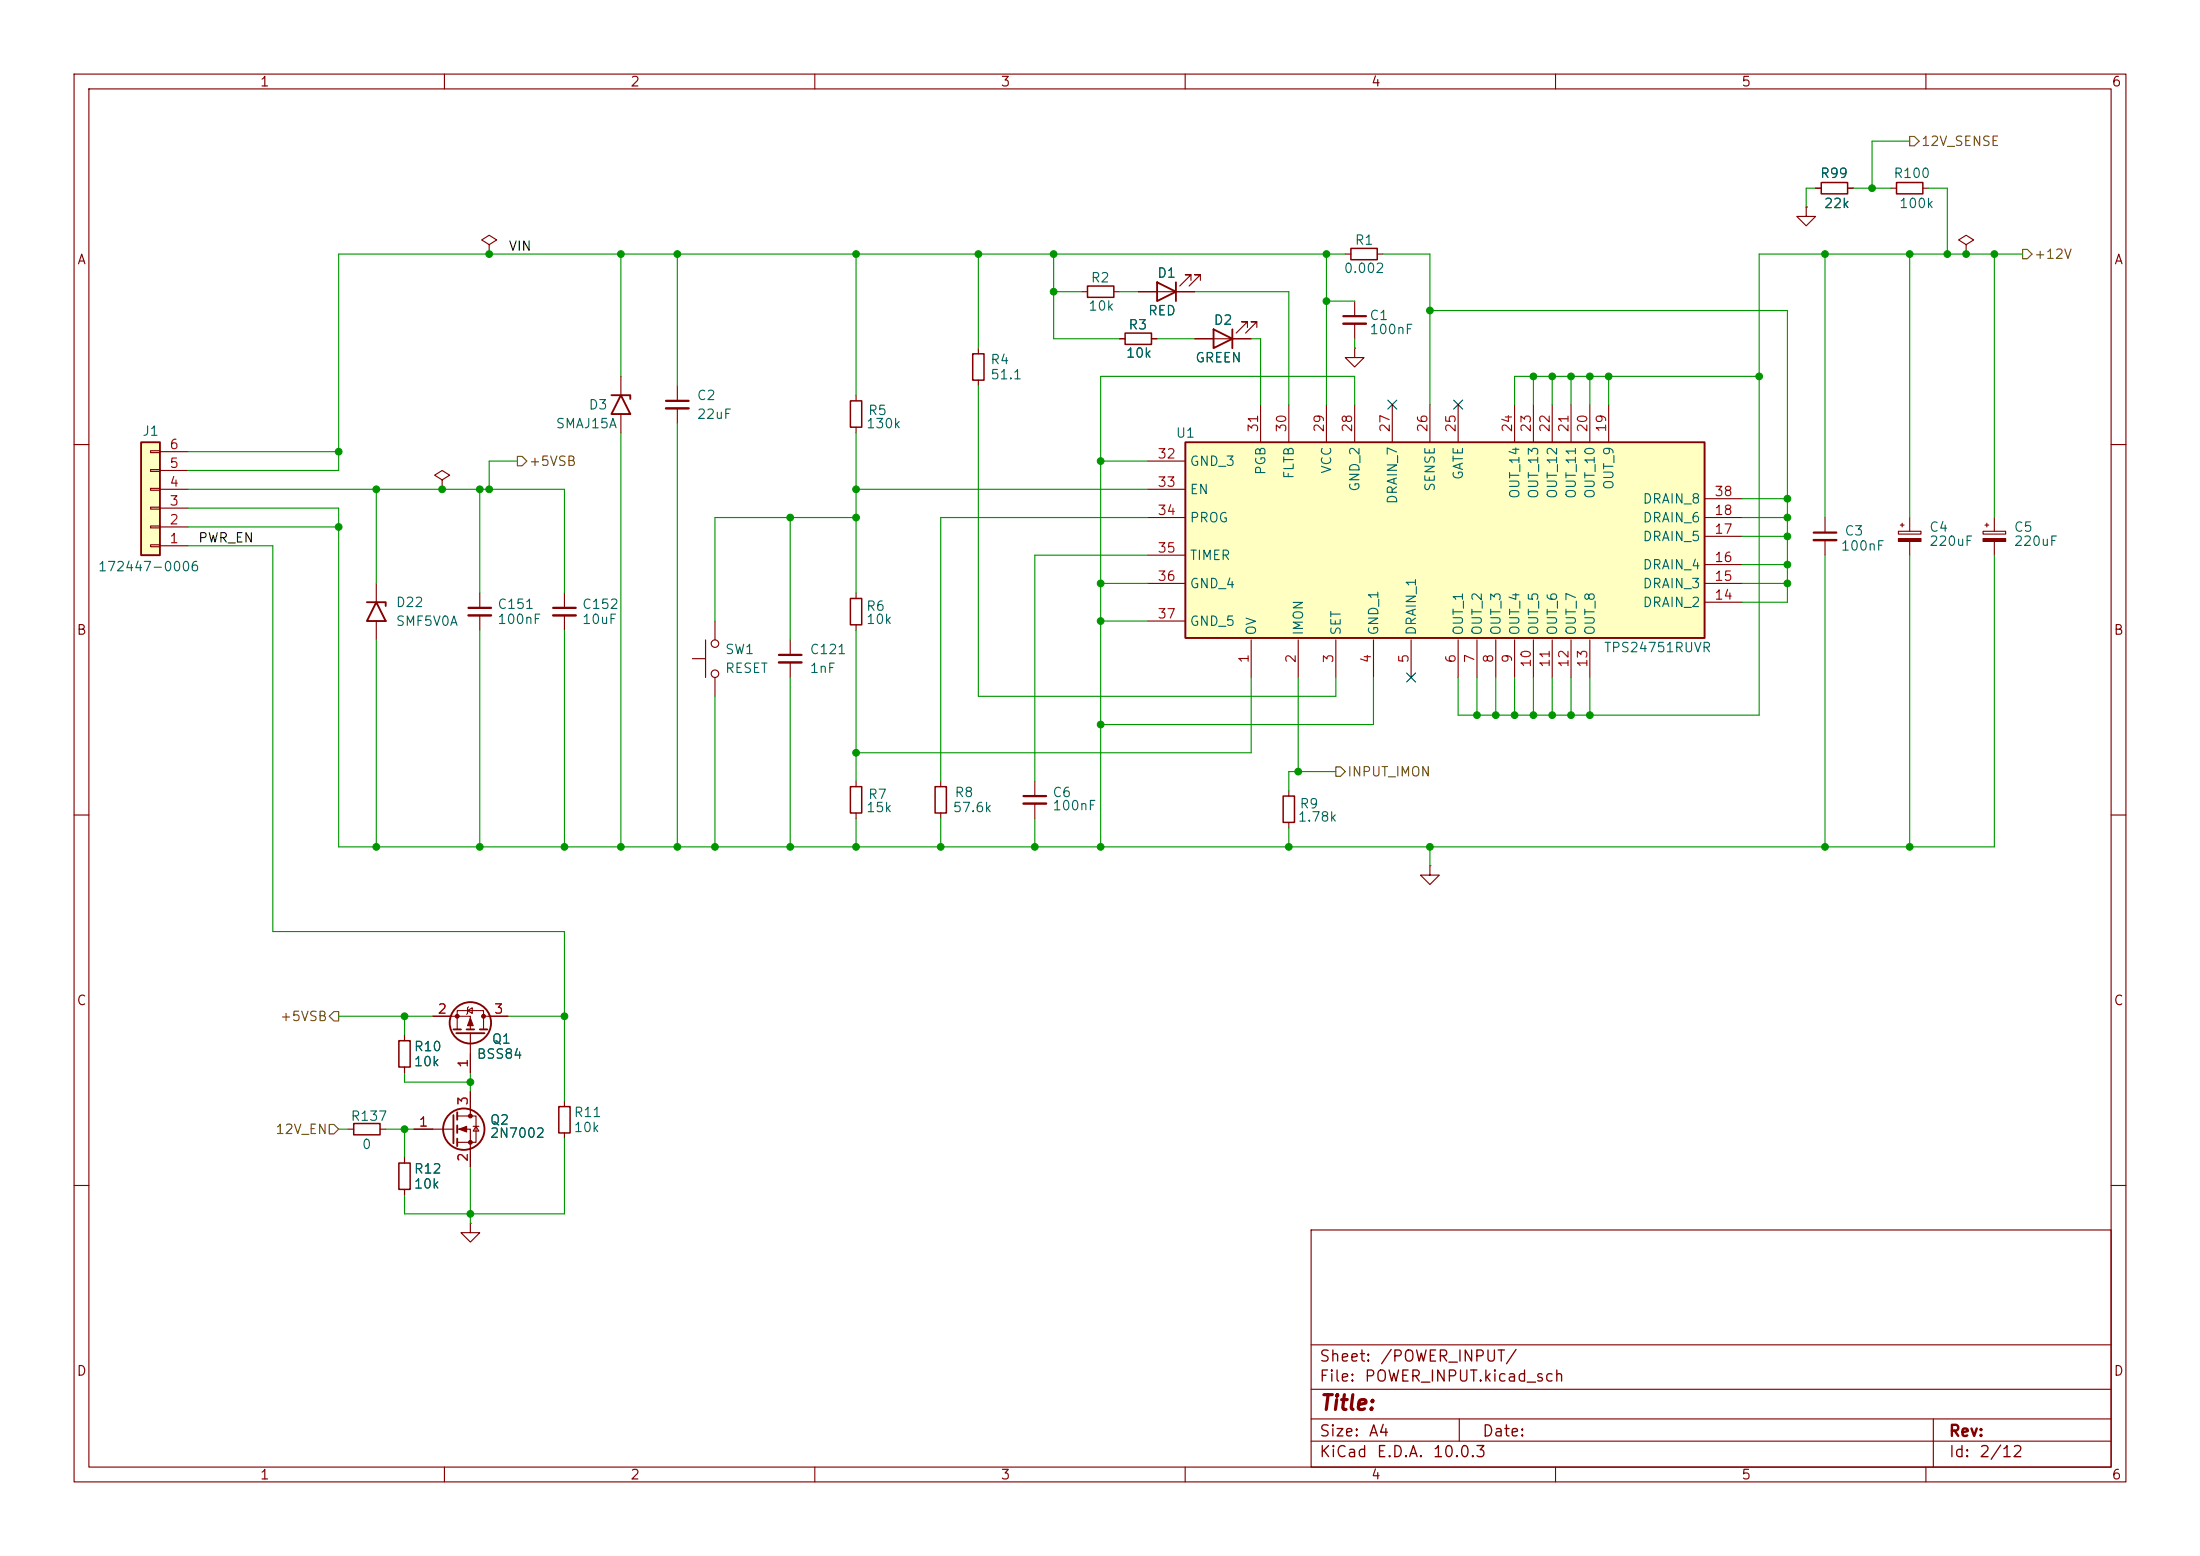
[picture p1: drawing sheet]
<svg xmlns="http://www.w3.org/2000/svg" width="297mm" height="210mm" viewBox="0 0 297 210" stroke-linecap="round" stroke-linejoin="round" font-family="sans-serif">
<g fill="none" stroke="#840000" stroke-width=".15">
<path d="M10 10h277v190h-277zM12 12h273v186h-273zM60 10v2M110 10v2M160 10v2M210 10v2M260 10v2M146 39.4h.8M150.4 39.4h.7M153.7 39.4h7.6M160.8 37.8v-.7h-.8h.8l-1.5 1.5M162.1 37.8v-.7h-.8h.8l-1.6 1.5"/>
<path d="M181.6 34.3h.8M185.9 34.3h.8M83.8 50.8v2.5M83.8 55.9v2.5M151.1 45.7h.8M155.4 45.7h.8M161.3 45.7h7.6M168.4 44.2v-.8h-.8h.8l-1.5 1.6M169.7 44.2v-.8h-.8h.8l-1.6 1.6M182.9 47v1.3h1.2l-1.2 1.2-1.3-1.2h1.3M182.9 47h.1M182.9 40.6v2.1"/>
<path d="M182.9 43.7v2M10 60h2M59.7 64.8l1-.7-1-.6-1 .6 1 .7v1.2M59.7 66h.1M246.4 69.9v2M246.4 72.9v2M285 60h2M10 110h2M127 105.4v.8M127 109.7v.8M139.7 105.4v2M139.7 108.5v2"/>
<path d="M193 116.8v1.3h1.3l-1.3 1.3-1.2-1.3h1.2M193 116.8h.1M285 110h2M10 160h2M177 166h108v32h-108zM285 160h2M60 198v2M110 198v2M160 198v2M177 194.5h108M177 191.5h108M177 187.5h108"/>
<path d="M177 181.5h108M197 191.5v3M210 198v2M260 198v2M261 191.5v6.5"/>
</g>
<path d="M181.4 42.7h3M244.9 71.9h3M138.2 107.4h3" fill="none" stroke="#840000" stroke-width=".3"/>
<path d="M181.4 43.7h3M244.9 72.9h3M138.2 108.5h3" fill="none" stroke="#840000" stroke-width=".33"/>
<path d="M156.2 38.1l2.5 1.3-2.5 1.2zM158.7 38.1v2.5M82.5 53.3h2.6v.5M83.8 53.3l1.3 2.6h-2.6zM163.8 44.5l2.6 1.2-2.6 1.3zM166.4 44.5v2.5" fill="none" stroke="#840000" stroke-width=".25"/>
<path d="M146.8 38.6h3.6v1.5h-3.6zM182.4 33.5h3.5v1.6h-3.5zM151.9 45h3.5v1.5h-3.5zM126.2 106.2h1.6v3.5h-1.6z" fill="none" stroke="#840000" stroke-width=".2"/>
<path d="M19 59.7h2.6v15.2h-2.6z" fill="#ffffc2"/>
<path d="M19 59.7h2.6v15.2h-2.6z" fill="none" stroke="#840000" stroke-width=".25"/>
<g fill="none" stroke="#840000" stroke-width=".15">
<path d="M20.3 73.5h1.3v.3h-1.3zM20.3 71h1.3v.2h-1.3zM20.3 68.5h1.3v.2h-1.3zM20.3 65.9h1.3v.3h-1.3zM20.3 63.4h1.3v.2h-1.3zM20.3 60.8h1.3v.3h-1.3zM21.6 73.7h3.8M21.6 71.1h3.8M21.6 68.6h3.8M21.6 66h3.8M21.6 63.5h3.8M21.6 61h3.8"/>
<path d="M267.7 71.7h3.1v.4h-3.1zM268 70.9h.5M268.2 70.6v.5M269.2 69.9v1.8M269.2 73.1v1.8"/>
</g>
<path d="M267.7 72.7h3.1v.4h-3.1z" fill="#840000" stroke="#840000" stroke-width=".15"/>
<path d="M160 59.7h70.1v26.4h-70.1z" fill="#ffffc2"/>
<g fill="none" stroke="#840000" stroke-width=".25">
<path d="M160 59.7h70.1v26.4h-70.1zM49.5 81.3h2.6v.5M50.8 81.3l1.3 2.5h-2.6zM61.2 138.9h1M61.6 139.4h3.8M63 138.9h1M64.8 138.9h1M61.2 150.5v3.8M61.7 150.1v1M61.7 151.9v1M61.7 153.7v1"/>
<circle cx="63.5" cy="138" r="2.79"/>
<circle cx="62.6" cy="152.4" r="2.79"/>
</g>
<g fill="none" stroke="#840000" stroke-width=".15">
<path d="M66 33l1.1-.6-1.1-.6-1 .6 1 .6v1.3M66 34.3h.1M153.7 39.4h2.5M158.7 39.4h2.6M243.8 27.9v1.3h1.3l-1.3 1.3-1.2-1.3h1.2M243.8 27.9h.1M245.1 25.4h.8M249.4 25.4h.8M255.3 25.4h.7M259.6 25.4h.7M265.4 33l1-.6-1-.6-1 .6 1 .6v1.3M265.4 34.3h.1"/>
<path d="M91.4 52.1v2M91.4 55.1v2.1M115.6 53.3v.8M115.6 57.7v.7M132.1 47v.8M132.1 51.3v.8M151.1 45.7h.8M155.4 45.7h.8M161.3 45.7h2.5M166.4 45.7h2.5M170.2 54.6v5.1M174 54.6v5.1"/>
<path d="M179.1 54.6v5.1M182.9 54.6v5.1M188 54.6v5.1M193 54.6v5.1M196.8 54.6v5.1M204.5 54.6v5.1M207 54.6v5.1M209.5 54.6v5.1M212.1 54.6v5.1M214.6 54.6v5.1M217.2 54.6v5.1M50.8 78.7v2.6"/>
<path d="M154.9 78.7h5.1M154.9 69.9h5.1M154.9 62.2h5.1M154.9 66h5.1M154.9 74.9h5.1M230.1 78.7h5.1M230.1 76.2h5.1M230.1 72.4h5.1M230.1 69.9h5.1M230.1 67.3h5.1M256.3 71.7h3v.4h-3zM256.5 70.9h.5"/>
<path d="M256.8 70.6v.5M257.8 69.9v1.8M257.8 73.1v1.8M50.8 83.8v2.6M64.8 80v2M64.8 83.1v2M76.2 80v2M76.2 83.1v2M93.5 88.9h1.7M95.2 86.4v5M96.5 83.8v2.6M96.5 91.4v2.6"/>
<path d="M106.7 86.4v2M106.7 89.4v2M115.6 80v.8M115.6 84.3v.8M154.9 83.8h5.1M168.9 86.4v5M175.3 86.4v5M180.3 86.4v5M185.4 86.4v5M190.5 86.4v5M196.8 86.4v5M199.4 86.4v5"/>
<path d="M201.9 86.4v5M204.5 86.4v5M207 86.4v5M209.5 86.4v5M212.1 86.4v5M214.6 86.4v5M230.1 81.3h5.1M115.6 105.4v.8M115.6 109.7v.8M174 106.7v.7M174 111v.8M54.6 139.7v.8"/>
<path d="M58.4 137.2h5.1v1.7M61.7 138.9v-2.5h3.6v2.5M63.1 136.4l.7-.4v.8zM63.2 135.9l-.1 .1v.8l-.1 .1M63.5 139.4v5.4M65.3 137.2h3.3M47 152.4h.8M51.3 152.4h.8M54.6 144v.8M54.6 156.2v.8M55.9 152.4h5.3M61.7 150.6h2.6v3.6h-2.6"/>
<path d="M61.7 152.4h1.8v5.1M63.5 147.3v3.3M63.9 152h.7M64.3 152l.3 .7h-.7zM76.2 148.6v.8M76.2 152.9v.8M54.6 160.5v.8M63.5 165.1v1.3h1.3l-1.3 1.2-1.3-1.2h1.3M63.5 165.1h.1"/>
<circle cx="96.5" cy="90.9" r=".51"/>
<circle cx="96.5" cy="86.9" r=".51"/>
</g>
<g fill="#840000" stroke="#840000" stroke-width=".15">
<path d="M256.3 72.7h3v.4h-3z"/>
<path d="M63.5 137.4l.4 1h-.8z"/>
<path d="M62 152.4l1-.4v.8z"/>
<circle cx="65.3" cy="137.2" r=".25"/>
<circle cx="61.7" cy="137.2" r=".25"/>
<circle cx="63.5" cy="150.6" r=".25"/>
<circle cx="63.5" cy="154.2" r=".25"/>
</g>
<path d="M245.9 24.6h3.5v1.6h-3.5zM256 24.6h3.6v1.6h-3.6zM114.8 54.1h1.5v3.6h-1.5zM131.3 47.8h1.5v3.5h-1.5zM114.8 80.8h1.5v3.5h-1.5zM114.8 106.2h1.5v3.5h-1.5zM173.2 107.4h1.6v3.6h-1.6zM47.8 151.6h3.5v1.6h-3.5zM53.8 157h1.6v3.5h-1.6zM53.8 140.5h1.6v3.5h-1.6zM75.4 149.4h1.6v3.5h-1.6z" fill="none" stroke="#840000" stroke-width=".2"/>
<path d="M89.9 54.1h3.1M63.2 82h3.1M74.7 82h3M105.2 88.4h3" fill="none" stroke="#840000" stroke-width=".3"/>
<path d="M89.9 55.1h3.1M63.2 83.1h3.1M74.7 83.1h3M105.2 89.4h3" fill="none" stroke="#840000" stroke-width=".33"/>
<path d="M257.8 18.4h.6l.7 .7-.7 .6h-.6zM273 33.7h.7l.6 .6-.6 .6h-.7zM69.8 61.6h.7l.6 .6-.6 .7h-.7zM180.3 103.5h.7l.6 .6-.6 .7h-.7zM45.1 136.5h.6v1.3h-.6l-.7-.6zM44.4 151.8h.7l.6 .6-.6 .6h-.7z" fill="none" stroke="#725600" stroke-width=".15"/>
<g fill="none" stroke="#009600" stroke-width=".15">
<path d="M257.8 19.1h-5.1v6.3M83.8 34.3v16.5M91.4 34.3v17.8M115.6 34.3v19M132.1 34.3v12.7M142.2 34.3v11.4h8.9M142.2 39.4h3.8M151.1 39.4h2.6M161.3 39.4h12.7v15.2M179.1 34.3v20.3M181.6 34.3h-135.9v29.2h-20.3M186.7 34.3h6.3v20.3"/>
<path d="M245.1 25.4h-1.3v2.5M246.4 34.3v35.6M250.2 25.4h5.1M257.8 34.3v35.6M260.3 25.4h2.6v8.9M269.2 34.3v35.6M273 34.3h-35.5v62.2h-40.7v-5.1M83.8 58.4v55.9M91.4 57.2v57.1M115.6 58.4v21.6M132.1 52.1v41.9h48.2v-2.6M156.2 45.7h5.1"/>
<path d="M168.9 45.7h1.3v8.9M179.1 40.6h3.8M182.9 45.7v1.3M182.9 54.6v-3.8h-34.3v63.5M193 41.9h48.3v39.4h-6.1M207 50.8v3.8M209.5 50.8v3.8M212.1 50.8v3.8M214.6 50.8v3.8M217.2 50.8v3.8M237.5 50.8h-33v3.8M25.4 68.6h20.3v45.7h223.5v-39.4"/>
<path d="M25.4 66h50.8v14M25.4 73.7h11.4v52h39.4v22.9M25.4 61h20.3M25.4 71.1h20.3M50.8 66v12.7M64.8 66v14M69.8 62.2h-3.8v3.8M106.7 69.9v16.5M115.6 69.9h-19.1v13.9M115.6 66h39.3M148.6 78.7h6.3M148.6 62.2h6.3"/>
<path d="M154.9 69.9h-27.9v35.5M154.9 74.9h-15.2v30.5M235.2 78.7h6.1M235.2 76.2h6.1M235.2 67.3h6.1M235.2 69.9h6.1M235.2 72.4h6.1M246.4 74.9v39.4M257.8 74.9v39.4M50.8 86.4v27.9M64.8 85.1v29.2M76.2 85.1v29.2"/>
<path d="M96.5 94v20.3M106.7 91.4v22.9M115.6 85.1v20.3M148.6 83.8h6.3M168.9 91.4v10.2h-53.3M175.3 91.4v12.7M185.4 91.4v6.4h-36.8M199.4 91.4v5.1M201.9 91.4v5.1M204.5 91.4v5.1M207 91.4v5.1M209.5 91.4v5.1"/>
<path d="M212.1 91.4v5.1M214.6 91.4v5.1M115.6 110.5v3.8M127 110.5v3.8M139.7 110.5v3.8M174 111.8v2.5M180.3 104.1h-6.3v2.6M193 114.3v2.5M45.7 137.2h12.7M54.6 137.2v2.5M68.6 137.2h7.6M45.7 152.4h1.3"/>
<path d="M52.1 152.4h3.8M54.6 144.8v1.3h8.9M54.6 152.4v3.8M63.5 144.8v2.5M63.5 157.5v7.6M76.2 153.7v10.1h-21.6v-2.5"/>
</g>
<path d="M187.4 54l1.2 1.2M188.6 54l-1.2 1.2M196.2 54l1.3 1.2M197.5 54l-1.3 1.2M189.9 90.8l1.2 1.2M191.1 90.8l-1.2 1.2" fill="none" stroke="#000084" stroke-width=".15"/>
<g fill="#009600" stroke="#009600" stroke-width=".14">
<circle cx="148.6" cy="114.3" r=".46"/>
<circle cx="174" cy="114.3" r=".46"/>
<circle cx="209.5" cy="96.5" r=".46"/>
<circle cx="207" cy="96.5" r=".46"/>
<circle cx="204.5" cy="96.5" r=".46"/>
<circle cx="199.4" cy="96.5" r=".46"/>
<circle cx="201.9" cy="96.5" r=".46"/>
<circle cx="193" cy="114.3" r=".46"/>
<circle cx="175.3" cy="104.1" r=".46"/>
<circle cx="148.6" cy="97.8" r=".46"/>
<circle cx="241.3" cy="72.4" r=".46"/>
<circle cx="241.3" cy="69.9" r=".46"/>
<circle cx="241.3" cy="76.2" r=".46"/>
<circle cx="241.3" cy="78.7" r=".46"/>
<circle cx="214.6" cy="96.5" r=".46"/>
<circle cx="212.1" cy="96.5" r=".46"/>
<circle cx="257.8" cy="114.3" r=".46"/>
<circle cx="246.4" cy="114.3" r=".46"/>
<circle cx="142.2" cy="39.4" r=".46"/>
<circle cx="132.1" cy="34.3" r=".46"/>
<circle cx="142.2" cy="34.3" r=".46"/>
<circle cx="179.1" cy="34.3" r=".46"/>
<circle cx="179.1" cy="40.6" r=".46"/>
<circle cx="193" cy="41.9" r=".46"/>
<circle cx="237.5" cy="50.8" r=".46"/>
<circle cx="246.4" cy="34.3" r=".46"/>
<circle cx="265.4" cy="34.3" r=".46"/>
<circle cx="257.8" cy="34.3" r=".46"/>
<circle cx="262.9" cy="34.3" r=".46"/>
<circle cx="269.2" cy="34.3" r=".46"/>
<circle cx="252.7" cy="25.4" r=".46"/>
<circle cx="207" cy="50.8" r=".46"/>
<circle cx="217.2" cy="50.8" r=".46"/>
<circle cx="241.3" cy="67.3" r=".46"/>
<circle cx="214.6" cy="50.8" r=".46"/>
<circle cx="212.1" cy="50.8" r=".46"/>
<circle cx="209.5" cy="50.8" r=".46"/>
<circle cx="148.6" cy="78.7" r=".46"/>
<circle cx="148.6" cy="83.8" r=".46"/>
<circle cx="148.6" cy="62.2" r=".46"/>
<circle cx="139.7" cy="114.3" r=".46"/>
<circle cx="54.6" cy="137.2" r=".46"/>
<circle cx="63.5" cy="146.1" r=".46"/>
<circle cx="76.2" cy="137.2" r=".46"/>
<circle cx="54.6" cy="152.4" r=".46"/>
<circle cx="63.5" cy="163.8" r=".46"/>
<circle cx="115.6" cy="114.3" r=".46"/>
<circle cx="96.5" cy="114.3" r=".46"/>
<circle cx="106.7" cy="114.3" r=".46"/>
<circle cx="115.6" cy="101.6" r=".46"/>
<circle cx="127" cy="114.3" r=".46"/>
<circle cx="115.6" cy="34.3" r=".46"/>
<circle cx="91.4" cy="34.3" r=".46"/>
<circle cx="91.4" cy="114.3" r=".46"/>
<circle cx="83.8" cy="114.3" r=".46"/>
<circle cx="106.7" cy="69.9" r=".46"/>
<circle cx="115.6" cy="69.9" r=".46"/>
<circle cx="115.6" cy="66" r=".46"/>
<circle cx="50.8" cy="66" r=".46"/>
<circle cx="45.7" cy="71.1" r=".46"/>
<circle cx="83.8" cy="34.3" r=".46"/>
<circle cx="66" cy="34.3" r=".46"/>
<circle cx="66" cy="66" r=".46"/>
<circle cx="59.7" cy="66" r=".46"/>
<circle cx="50.8" cy="114.3" r=".46"/>
<circle cx="64.8" cy="114.3" r=".46"/>
<circle cx="76.2" cy="114.3" r=".46"/>
<circle cx="45.7" cy="61" r=".46"/>
<circle cx="64.8" cy="66" r=".46"/>
</g>
<text font-size="2" fill="#840000" x="178" y="190.8">Title:</text>
<g font-size="1.5" fill="#840000">
<text x="178" y="184.2">Sheet:</text>
<text x="186.2" y="184.2">/POWER_INPUT/</text>
<text x="178" y="186.9">File:</text>
<text x="184.1" y="186.9">POWER_INPUT.kicad_sch</text>
<text x="178" y="197.1">KiCad</text>
<text x="178" y="194.3">Size:</text>
<text x="184.7" y="194.3">A4</text>
<text x="185.7" y="197.1">E.D.A.</text>
<text x="193.3" y="197.1">10.0.3</text>
<text x="200" y="194.3">Date:</text>
<text x="263" y="194.3">Rev:</text>
<text x="263" y="197.1">Id:</text>
<text x="267.1" y="197.1">2/12</text>
</g>
<g font-size="1.3" fill="#840000">
<text x="35" y="12">1</text>
<text x="85" y="12">2</text>
<text x="135" y="12">3</text>
<text x="185" y="12">4</text>
<text x="235" y="12">5</text>
<text x="285" y="12">6</text>
<text x="10.3" y="36">A</text>
<text x="285.3" y="36">A</text>
<text x="10.3" y="86">B</text>
<text x="285.3" y="86">B</text>
<text x="10.3" y="136">C</text>
<text x="285.3" y="136">C</text>
<text x="10.3" y="186">D</text>
<text x="285.3" y="186">D</text>
<text x="35" y="200">1</text>
<text x="85" y="200">2</text>
<text x="135" y="200">3</text>
<text x="185" y="200">4</text>
<text x="235" y="200">5</text>
<text x="285" y="200">6</text>
</g>
<g font-size="1.3" fill="#725600">
<text x="259.3" y="20">12V_SENSE</text>
<text x="274.5" y="35.3">+12V</text>
<text x="71.3" y="63.2">+5VSB</text>
<text x="181.8" y="105.1">INPUT_IMON</text>
<text x="37.7" y="138.1">+5VSB</text>
<text x="37.1" y="153.4">12V_EN</text>
</g>
<g font-size="1.3" fill="#006464">
<text x="245.6" y="24.3">R99</text>
<text x="246.1" y="28.4">22k</text>
<text x="255.5" y="24.3">R100</text>
<text x="256.3" y="28.4">100k</text>
<text x="182.8" y="33.4">R1</text>
<text x="147.2" y="38.4">R2</text>
<text x="156.1" y="37.8">D1</text>
<text x="181.3" y="37.2">0.002</text>
<text x="146.8" y="42.2">10k</text>
<text x="152.2" y="44.8">R3</text>
<text x="154.9" y="42.9">RED</text>
<text x="163.8" y="44.2">D2</text>
<text x="184.8" y="43.5">C1</text>
<text x="184.8" y="45.4">100nF</text>
<text x="133.6" y="49.5">R4</text>
<text x="133.6" y="51.5">51.1</text>
<text x="151.9" y="48.6">10k</text>
<text x="161.3" y="49.2">GREEN</text>
<text x="19.1" y="59.1">J1</text>
<text x="74.9" y="58.1">SMAJ15A</text>
<text x="79.4" y="55.6">D3</text>
<text x="94" y="54.3">C2</text>
<text x="94" y="56.9">22uF</text>
<text x="116.8" y="58.1">130k</text>
<text x="117.1" y="56.3">R5</text>
<text x="158.6" y="59.4">U1</text>
<text x="160.5" y="63.2">GND_3</text>
<text x="171.2" y="64.2" transform="rotate(-90 171.2 64.2)">PGB</text>
<text x="175" y="64.8" transform="rotate(-90 175 64.8)">FLTB</text>
<text x="180" y="64" transform="rotate(-90 180 64)">VCC</text>
<text x="197.8" y="64.9" transform="rotate(-90 197.8 64.9)">GATE</text>
<text x="160.5" y="67">EN</text>
<text x="160.5" y="70.8">PROG</text>
<text x="183.9" y="66.4" transform="rotate(-90 183.9 66.4)">GND_2</text>
<text x="188.9" y="68.1" transform="rotate(-90 188.9 68.1)">DRAIN_7</text>
<text x="194" y="66.4" transform="rotate(-90 194 66.4)">SENSE</text>
<text x="205.4" y="67.4" transform="rotate(-90 205.4 67.4)">OUT_14</text>
<text x="208" y="67.4" transform="rotate(-90 208 67.4)">OUT_13</text>
<text x="210.5" y="67.4" transform="rotate(-90 210.5 67.4)">OUT_12</text>
<text x="213.1" y="67.4" transform="rotate(-90 213.1 67.4)">OUT_11</text>
<text x="215.6" y="67.4" transform="rotate(-90 215.6 67.4)">OUT_10</text>
<text x="218.1" y="66.2" transform="rotate(-90 218.1 66.2)">OUT_9</text>
<text x="221.7" y="70.8">DRAIN_6</text>
<text x="221.7" y="68.3">DRAIN_8</text>
<text x="13.1" y="77.4">172447-0006</text>
<text x="160.5" y="75.9">TIMER</text>
<text x="221.7" y="77.2">DRAIN_4</text>
<text x="221.7" y="73.4">DRAIN_5</text>
<text x="248.4" y="74.6">100nF</text>
<text x="248.9" y="72.6">C3</text>
<text x="260.4" y="72.1">C4</text>
<text x="260.4" y="74">220uF</text>
<text x="271.8" y="72.1">C5</text>
<text x="271.8" y="74">220uF</text>
<text x="53.3" y="82.3">D22</text>
<text x="67.1" y="82.5">C151</text>
<text x="78.5" y="82.5">C152</text>
<text x="116.8" y="82.8">R6</text>
<text x="160.5" y="79.7">GND_4</text>
<text x="221.7" y="82.3">DRAIN_2</text>
<text x="221.7" y="79.7">DRAIN_3</text>
<text x="53.3" y="84.8">SMF5V0A</text>
<text x="67.1" y="84.5">100nF</text>
<text x="78.5" y="84.5">10uF</text>
<text x="97.8" y="88.6">SW1</text>
<text x="109.2" y="88.6">C121</text>
<text x="116.8" y="84.5">10k</text>
<text x="160.5" y="84.8">GND_5</text>
<text x="169.9" y="85.9" transform="rotate(-90 169.9 85.9)">OV</text>
<text x="176.2" y="85.9" transform="rotate(-90 176.2 85.9)">IMON</text>
<text x="181.3" y="85.9" transform="rotate(-90 181.3 85.9)">SET</text>
<text x="186.4" y="85.9" transform="rotate(-90 186.4 85.9)">GND_1</text>
<text x="191.5" y="85.9" transform="rotate(-90 191.5 85.9)">DRAIN_1</text>
<text x="197.8" y="85.9" transform="rotate(-90 197.8 85.9)">OUT_1</text>
<text x="200.4" y="85.9" transform="rotate(-90 200.4 85.9)">OUT_2</text>
<text x="202.9" y="85.9" transform="rotate(-90 202.9 85.9)">OUT_3</text>
<text x="205.4" y="85.9" transform="rotate(-90 205.4 85.9)">OUT_4</text>
<text x="208" y="85.9" transform="rotate(-90 208 85.9)">OUT_5</text>
<text x="210.5" y="85.9" transform="rotate(-90 210.5 85.9)">OUT_6</text>
<text x="213.1" y="85.9" transform="rotate(-90 213.1 85.9)">OUT_7</text>
<text x="215.6" y="85.9" transform="rotate(-90 215.6 85.9)">OUT_8</text>
<text x="216.4" y="88.3">TPS24751RUVR</text>
<text x="97.8" y="91.1">RESET</text>
<text x="109.2" y="91.1">1nF</text>
<text x="128.8" y="107.9">R8</text>
<text x="142" y="107.9">C6</text>
<text x="116.8" y="109.9">15k</text>
<text x="117.1" y="108.2">R7</text>
<text x="128.5" y="109.9">57.6k</text>
<text x="142" y="109.7">100nF</text>
<text x="175.1" y="111.2">1.78k</text>
<text x="175.4" y="109.4">R9</text>
<text x="55.8" y="142.2">R10</text>
<text x="64.3" y="143.2">BSS84</text>
<text x="66.3" y="141.2">Q1</text>
<text x="55.8" y="144.2">10k</text>
<text x="47.3" y="151.6">R137</text>
<text x="48.8" y="155.4">0</text>
<text x="66" y="152.1">Q2</text>
<text x="66" y="153.9">2N7002</text>
<text x="77.4" y="153.1">10k</text>
<text x="77.4" y="151.1">R11</text>
<text x="55.8" y="160.7">10k</text>
<text x="55.8" y="158.7">R12</text>
</g>
<g font-size="1.3" fill="#0f0f0f">
<text x="68.6" y="34.2">VIN</text>
<text x="26.7" y="73.5">PWR_EN</text>
</g>
<g font-size="1.3" fill="#a90000">
<text x="170.2" y="58.5" transform="rotate(-90 170.2 58.5)">31</text>
<text x="174" y="58.5" transform="rotate(-90 174 58.5)">30</text>
<text x="179" y="58.5" transform="rotate(-90 179 58.5)">29</text>
<text x="182.9" y="58.5" transform="rotate(-90 182.9 58.5)">28</text>
<text x="187.9" y="58.5" transform="rotate(-90 187.9 58.5)">27</text>
<text x="193" y="58.5" transform="rotate(-90 193 58.5)">26</text>
<text x="196.8" y="58.5" transform="rotate(-90 196.8 58.5)">25</text>
<text x="204.4" y="58.5" transform="rotate(-90 204.4 58.5)">24</text>
<text x="207" y="58.5" transform="rotate(-90 207 58.5)">23</text>
<text x="209.5" y="58.5" transform="rotate(-90 209.5 58.5)">22</text>
<text x="212.1" y="58.5" transform="rotate(-90 212.1 58.5)">21</text>
<text x="214.6" y="58.5" transform="rotate(-90 214.6 58.5)">20</text>
<text x="217.1" y="58.5" transform="rotate(-90 217.1 58.5)">19</text>
<text x="22.8" y="63.5">5</text>
<text x="22.8" y="60.9">6</text>
<text x="156.2" y="62.2">32</text>
<text x="22.8" y="71.1">2</text>
<text x="22.8" y="68.6">3</text>
<text x="22.8" y="66">4</text>
<text x="156.2" y="66">33</text>
<text x="156.2" y="69.8">34</text>
<text x="231.4" y="69.8">18</text>
<text x="231.4" y="67.3">38</text>
<text x="22.8" y="73.6">1</text>
<text x="156.2" y="74.9">35</text>
<text x="231.4" y="76.2">16</text>
<text x="231.4" y="72.4">17</text>
<text x="156.2" y="78.7">36</text>
<text x="156.2" y="83.8">37</text>
<text x="231.4" y="81.3">14</text>
<text x="231.4" y="78.7">15</text>
<text x="168.9" y="89.6" transform="rotate(-90 168.9 89.6)">1</text>
<text x="175.2" y="89.6" transform="rotate(-90 175.2 89.6)">2</text>
<text x="180.3" y="89.6" transform="rotate(-90 180.3 89.6)">3</text>
<text x="185.4" y="89.6" transform="rotate(-90 185.4 89.6)">4</text>
<text x="190.5" y="89.6" transform="rotate(-90 190.5 89.6)">5</text>
<text x="196.8" y="89.6" transform="rotate(-90 196.8 89.6)">6</text>
<text x="199.4" y="89.6" transform="rotate(-90 199.4 89.6)">7</text>
<text x="201.9" y="89.6" transform="rotate(-90 201.9 89.6)">8</text>
<text x="204.4" y="89.6" transform="rotate(-90 204.4 89.6)">9</text>
<text x="207" y="90.2" transform="rotate(-90 207 90.2)">10</text>
<text x="209.5" y="90.2" transform="rotate(-90 209.5 90.2)">11</text>
<text x="212.1" y="90.2" transform="rotate(-90 212.1 90.2)">12</text>
<text x="214.6" y="90.2" transform="rotate(-90 214.6 90.2)">13</text>
<text x="59" y="137.1">2</text>
<text x="66.6" y="137.1">3</text>
<text x="63.5" y="149.3" transform="rotate(-90 63.5 149.3)">3</text>
<text x="63.5" y="144.2" transform="rotate(-90 63.5 144.2)">1</text>
<text x="56.4" y="152.4">1</text>
<text x="63.5" y="156.9" transform="rotate(-90 63.5 156.9)">2</text>
</g>
</svg>
